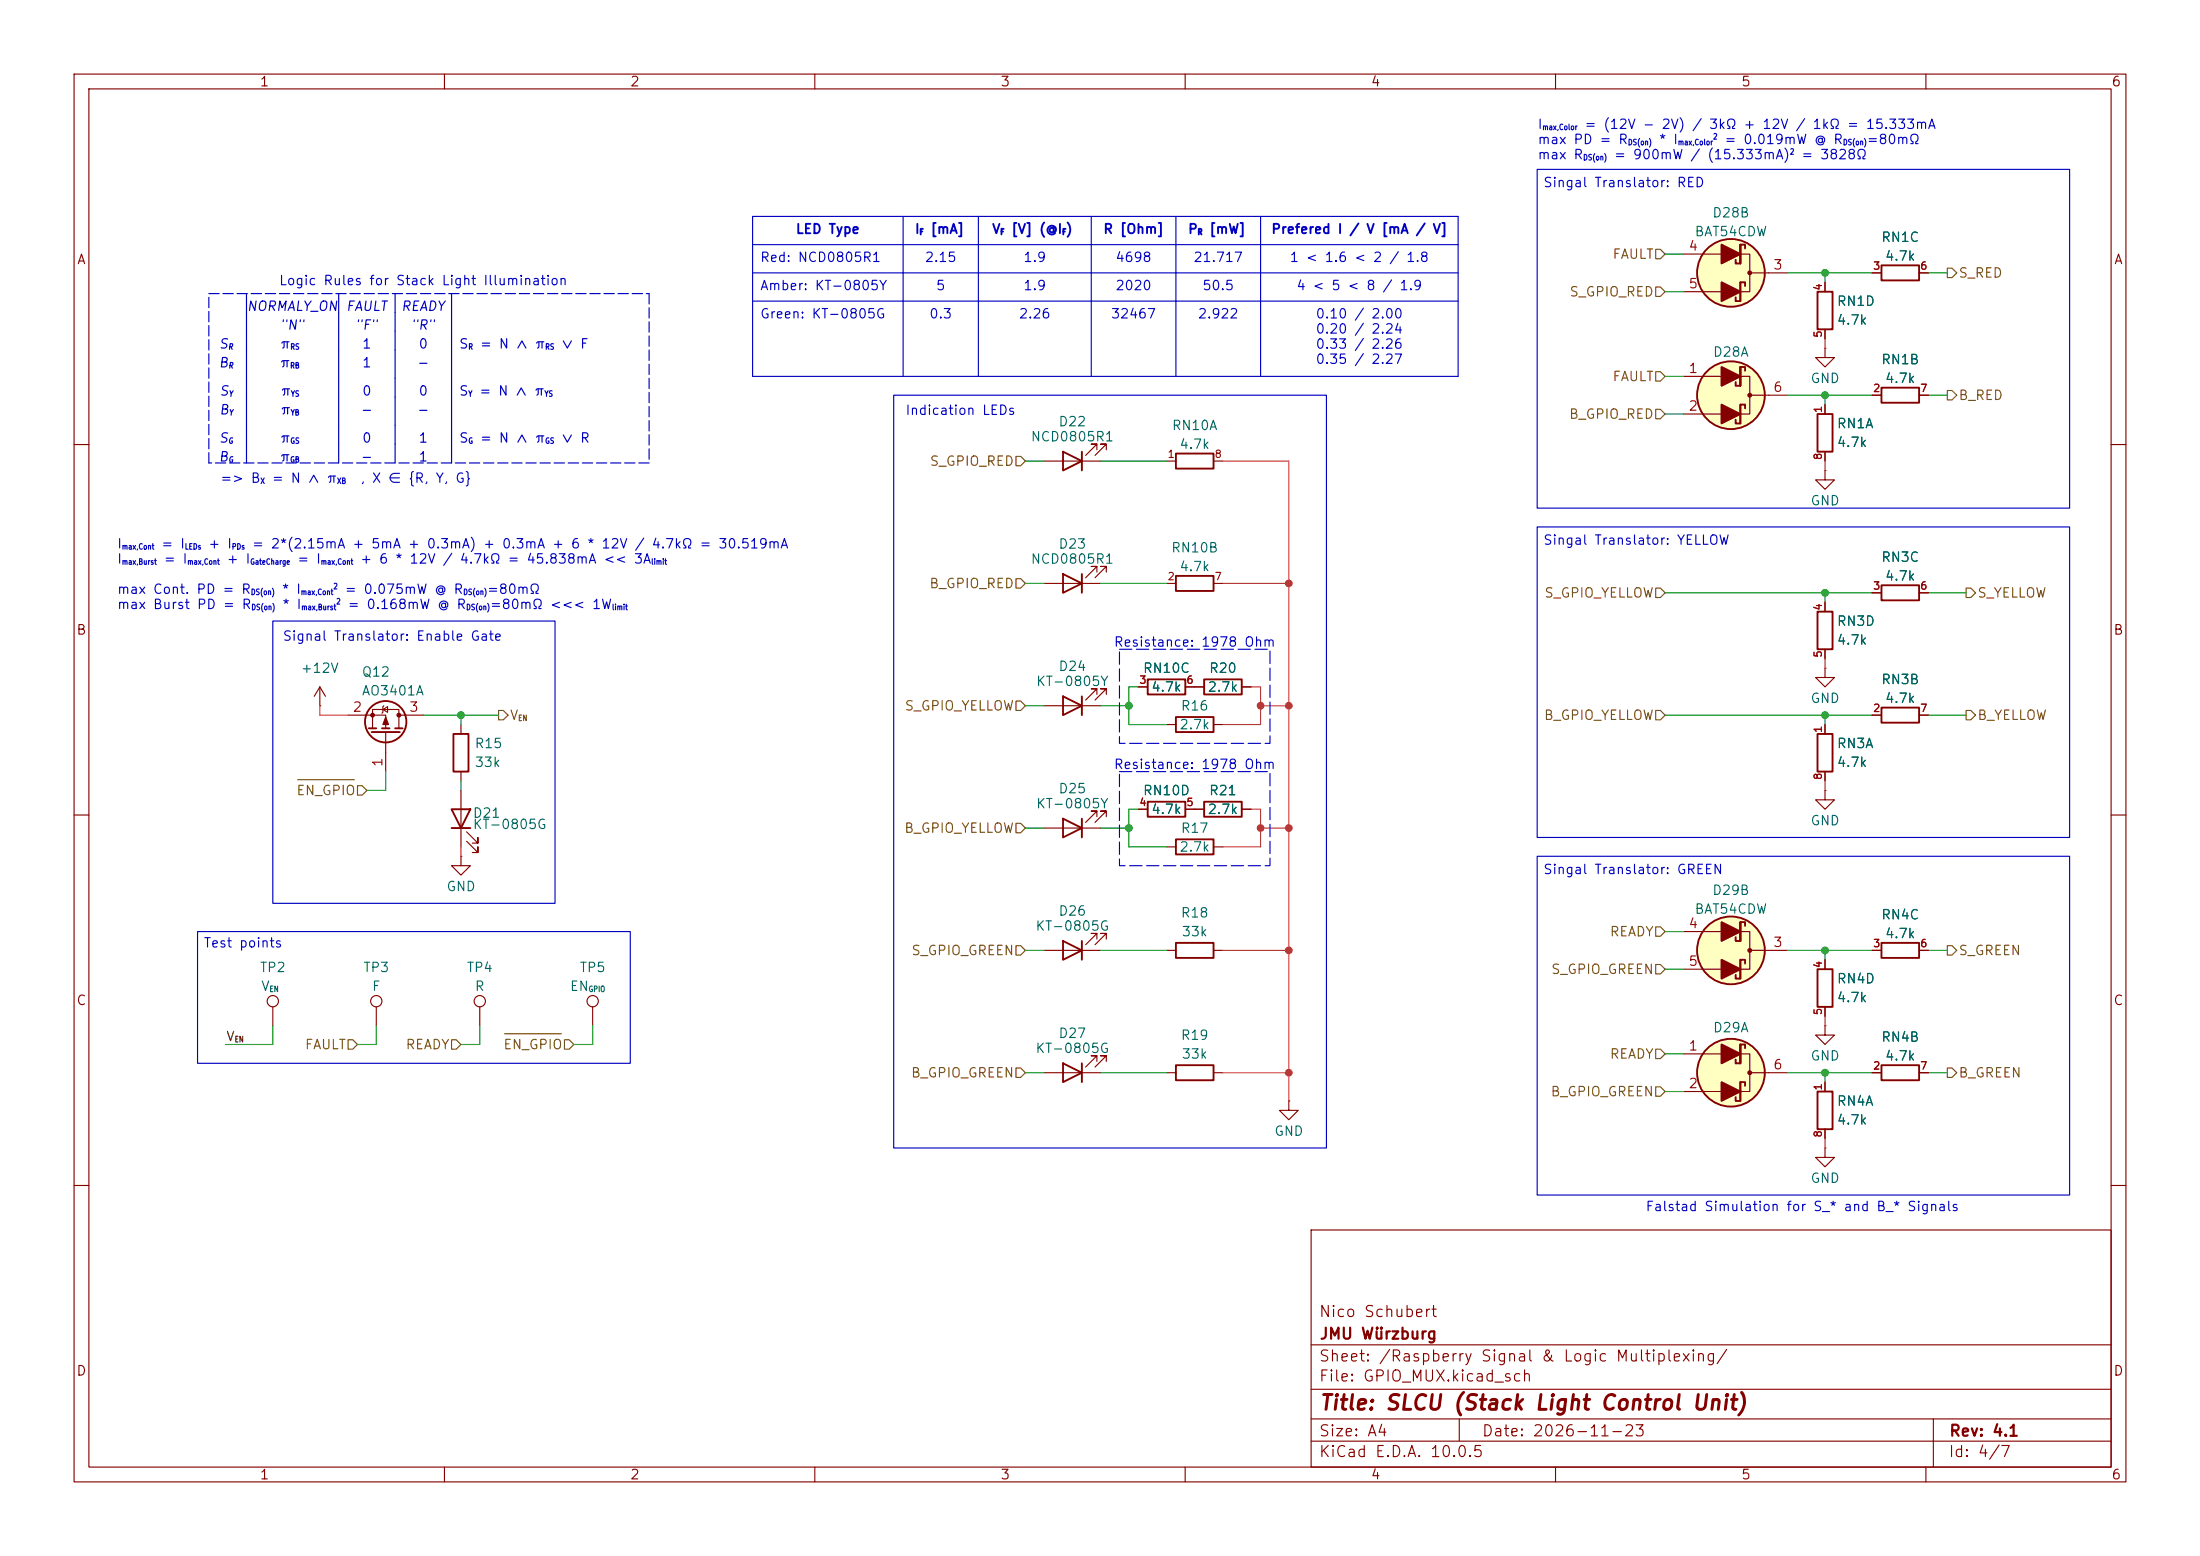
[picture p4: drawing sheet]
<svg xmlns="http://www.w3.org/2000/svg" width="297mm" height="210mm" viewBox="0 0 297 210" stroke-linecap="round" stroke-linejoin="round" font-family="sans-serif">
<g fill="none" stroke="#840000" stroke-width=".15">
<path d="M10 10h277v190h-277zM12 12h273v186h-273zM60 10v2M110 10v2M160 10v2M210 10v2M260 10v2M227.3 34.3h8.9v5.1h-8.9M236.2 36.8h5.1M246.4 38.1v1.3M252.7 36.8h1.3M259.1 36.8h1.2"/>
<path d="M227.3 50.8h8.9v5.1h-8.9M236.2 53.3h5.1M246.4 47v1.3h1.2l-1.2 1.2-1.3-1.2h1.3M246.4 47h.1M246.4 44.5v1.2M246.4 54.6v1.3M252.7 53.3h1.3M259.1 53.3h1.2M10 60h2M141 78.7h7.6M141 62.2h7.6M148.1 77.2v-.7h-.8h.8l-1.5 1.5"/>
<path d="M148.1 60.7v-.8h-.8h.8l-1.5 1.6M149.4 77.2v-.7h-.8h.8l-1.6 1.5M149.4 60.7v-.8h-.8h.8l-1.6 1.6M157.5 78.7h1.2M157.5 62.2h1.2M163.8 78.7h1.3M163.8 62.2h1.3M246.4 63.5v1.3h1.2l-1.2 1.2-1.3-1.2h1.3M246.4 63.5h.1M246.4 61v1.2M285 60h2M43.2 95.3h.1"/>
<path d="M43.2 92.7l-.8 1.3M43.2 92.7l.7 1.3M43.2 92.7v2.6M47 96.5h5.1v1.8M50.3 98.3v-2.5h3.5v2.5M51.7 95.8l.6-.4v.7zM51.8 95.3l-.1 .1v.7l-.1 .2M52.1 98.8v5.3M53.8 96.5h3.3M62.2 97.8v1.3M141 95.3h7.6M148.1 93.7v-.7h-.8h.8l-1.5 1.5"/>
<path d="M149.4 93.7v-.7h-.8h.8l-1.6 1.5M153.7 92.7h1.2M157.5 97.8h1.2M160 92.7h2.6M163.8 97.8h1.3M167.6 92.7h1.3M246.4 90.2v1.2h1.2l-1.2 1.3-1.3-1.3h1.3M246.4 90.2h.1M246.4 81.3v1.3M246.4 87.6v1.3M246.4 97.8v1.3M252.7 96.5h1.3"/>
<path d="M252.7 80h1.3M259.1 96.5h1.2M259.1 80h1.2M10 110h2M62.2 115.6v1.2h1.3l-1.3 1.3-1.2-1.3h1.2M62.2 115.6h.1M62.2 104.1v1.3M62.2 106.7v7.6M63 113.5l1.5 1.6v-.8v.8h-.7M63 112.3l1.5 1.5v-.8v.8h-.7M141 111.8h7.6M148.1 110.2v-.7h-.8h.8l-1.5 1.5"/>
<path d="M149.4 110.2v-.7h-.8h.8l-1.6 1.5M153.7 109.2h1.2M157.5 114.3h1.2M160 109.2h2.6M163.8 114.3h1.3M167.6 109.2h1.3M246.4 106.7v1.3h1.2l-1.2 1.2-1.3-1.2h1.3M246.4 106.7h.1M246.4 104.1v1.3M285 110h2M36.8 135.9v2.5M50.8 135.9v2.5"/>
<path d="M64.8 135.9v2.5M80 135.9v2.5M141 128.3h7.6M148.1 126.7v-.7h-.8h.8l-1.5 1.5M149.4 126.7v-.7h-.8h.8l-1.6 1.5M157.5 128.3h1.2M163.8 128.3h1.3M227.3 125.7h8.9v5.1h-8.9M236.2 128.3h5.1M246.4 138.4v1.3h1.2l-1.2 1.3-1.3-1.3h1.3M246.4 138.4h.1M246.4 129.5v1.3"/>
<path d="M246.4 135.9v1.3M252.7 128.3h1.3M259.1 128.3h1.2M141 144.8h7.6M148.1 143.3v-.8h-.8h.8l-1.5 1.5M149.4 143.3v-.8h-.8h.8l-1.6 1.5M157.5 144.8h1.2M163.8 144.8h1.3M174 148.6v1.3h1.3l-1.3 1.2-1.3-1.2h1.3M174 148.6h.1M227.3 142.2h8.9v5.1h-8.9M236.2 144.8h5.1"/>
<path d="M246.4 154.9v1.3h1.2l-1.2 1.3-1.3-1.3h1.3M246.4 154.9h.1M246.4 146.1v1.2M246.4 152.4v1.3M252.7 144.8h1.3M259.1 144.8h1.2M10 160h2M177 166h108v32h-108zM285 160h2M60 198v2M110 198v2M160 198v2"/>
<path d="M177 194.5h108M177 191.5h108M177 187.5h108M177 181.5h108M197 191.5v3M210 198v2M260 198v2M261 191.5v6.5"/>
<circle cx="36.8" cy="135.1" r=".76"/>
<circle cx="50.8" cy="135.1" r=".76"/>
<circle cx="64.8" cy="135.1" r=".76"/>
<circle cx="80" cy="135.1" r=".76"/>
</g>
<g fill="none" stroke="#840000" stroke-width=".25">
<path d="M234.9 33v2.6M234.9 38.1v2.5M235.6 33.5v-.5h-.7v2.6h-.6v-.5M235.6 38.6v-.5h-.7v2.5h-.6v-.5M245.4 39.4h2v5.1h-2zM254 35.8h5.1v2h-5.1zM234.9 49.5v2.6M234.9 54.6v2.6M235.6 50v-.5h-.7v2.6h-.6v-.5M235.6 55.1v-.5h-.7v2.6h-.6v-.6M245.4 55.9h2v5.1h-2zM254 52.3h5.1v2.1h-5.1z"/>
<path d="M143.5 77.5l2.5 1.2-2.5 1.3zM143.5 61l2.5 1.2-2.5 1.3zM146 61v2.5M146 77.5v2.5M158.7 61.2h5.1v2h-5.1zM158.7 77.7h5.1v2.1h-5.1zM254 79h5.1v2h-5.1zM49.8 98.3h1M50.2 98.8h3.8M51.6 98.3h1M53.3 98.3h1.1M61.2 99.1h2v5h-2z"/>
<path d="M143.5 94l2.5 1.3-2.5 1.2zM146 94v2.5M154.9 91.7h5.1v2h-5.1zM158.7 96.8h5.1v2h-5.1zM162.6 91.7h5v2h-5zM245.4 99.1h2v5h-2zM245.4 82.6h2v5h-2zM254 95.5h5.1v2h-5.1zM61 109.2h2.5l-1.3 2.6zM61 111.8h2.5M143.5 110.5l2.5 1.3-2.5 1.2zM146 110.5v2.5"/>
<path d="M154.9 108.2h5.1v2h-5.1zM158.7 113.3h5.1v2h-5.1zM162.6 108.2h5v2h-5zM143.5 127l2.5 1.3-2.5 1.2zM146 127v2.5M158.7 127.3h5.1v2h-5.1zM234.9 124.5v2.5M234.9 129.5v2.6M235.6 125v-.5h-.7v2.5h-.6v-.5M235.6 130v-.5h-.7v2.6h-.6v-.5M245.4 130.8h2v5.1h-2zM254 127.3h5.1v2h-5.1z"/>
<path d="M143.5 143.5l2.5 1.3-2.5 1.3zM146 143.5v2.6M158.7 143.8h5.1v2h-5.1zM234.9 141v2.5M234.9 146.1v2.5M235.6 141.5v-.5h-.7v2.5h-.6v-.5M235.6 146.6v-.5h-.7v2.5h-.6v-.5M245.4 147.3h2v5.1h-2zM254 143.8h5.1v2h-5.1z"/>
<circle cx="233.7" cy="36.8" r="4.6"/>
<circle cx="233.7" cy="53.3" r="4.6"/>
<circle cx="52.1" cy="97.4" r="2.79"/>
<circle cx="233.7" cy="128.3" r="4.6"/>
<circle cx="233.7" cy="144.8" r="4.6"/>
</g>
<g fill="#ffffc2" stroke="#ffffc2" stroke-width=".14">
<circle cx="233.7" cy="128.3" r="4.6"/>
<circle cx="233.7" cy="144.8" r="4.6"/>
<circle cx="233.7" cy="36.8" r="4.6"/>
<circle cx="233.7" cy="53.3" r="4.6"/>
</g>
<g fill="#840000" stroke="#840000" stroke-width=".15">
<path d="M52.1 96.8l.4 1h-.8z"/>
<circle cx="236.2" cy="128.3" r=".25"/>
<circle cx="53.8" cy="96.5" r=".25"/>
<circle cx="50.3" cy="96.5" r=".25"/>
<circle cx="236.2" cy="144.8" r=".25"/>
<circle cx="236.2" cy="36.8" r=".25"/>
<circle cx="236.2" cy="53.3" r=".25"/>
</g>
<g fill="#840000" stroke="#840000" stroke-width=".25">
<path d="M232.4 124.5l2.5 1.2-2.5 1.3z"/>
<path d="M232.4 129.5l2.5 1.3-2.5 1.3z"/>
<path d="M232.4 141l2.5 1.2-2.5 1.3z"/>
<path d="M232.4 146.1l2.5 1.2-2.5 1.3z"/>
<path d="M232.4 33l2.5 1.3-2.5 1.3z"/>
<path d="M232.4 38.1l2.5 1.3-2.5 1.2z"/>
<path d="M232.4 49.5l2.5 1.3-2.5 1.3z"/>
<path d="M232.4 54.6l2.5 1.3-2.5 1.3z"/>
</g>
<g fill="none" stroke="#725600" stroke-width=".15">
<path d="M223.5 33.7h.7l.6 .6-.6 .6h-.7zM223.5 38.7h.7l.6 .7-.6 .6h-.7zM262.9 36.2h.6l.7 .6-.7 .7h-.6zM223.5 50.2h.7l.6 .6-.6 .6h-.7zM223.5 55.2h.7l.6 .7-.6 .6h-.7zM262.9 52.7h.6l.7 .6-.7 .7h-.6zM137.2 78.1h.6l.6 .6-.6 .7h-.6zM137.2 61.6h.6l.6 .6-.6 .7h-.6zM223.5 79.4h.7l.6 .6-.6 .6h-.7zM265.4 79.4h.7l.6 .6-.6 .6h-.7zM67.3 95.9h.6l.7 .6-.7 .7h-.6zM137.2 94.6h.6l.6 .7-.6 .6h-.6z"/>
<path d="M223.5 95.9h.7l.6 .6-.6 .7h-.7zM265.4 95.9h.7l.6 .6-.6 .7h-.7zM40.2 105.2h7.6M48.3 106h.6l.6 .7-.6 .6h-.6zM137.2 111.1h.6l.6 .7-.6 .6h-.6zM68.1 139.5h7.7M137.2 127.6h.6l.6 .7-.6 .6h-.6zM223.5 130.2h.7l.6 .6-.6 .6h-.7zM223.5 125.1h.7l.6 .6-.6 .7h-.7zM262.9 127.6h.6l.7 .7-.7 .6h-.6zM47 140.3h.6l.7 .7-.7 .6h-.6zM61 140.3h.6l.6 .7-.6 .6h-.6z"/>
<path d="M76.2 140.3h.6l.7 .7-.7 .6h-.6zM137.2 144.1h.6l.6 .7-.6 .6h-.6zM223.5 141.6h.7l.6 .6-.6 .7h-.7zM223.5 146.7h.7l.6 .6-.6 .7h-.7zM262.9 144.1h.6l.7 .7-.7 .6h-.6z"/>
</g>
<path d="M33.3 39.6v22.9M45.7 39.6v22.9M53.3 39.6v22.9M61 39.6v22.9" fill="none" stroke="#0000c2" stroke-width=".16"/>
<path d="M28.2 39.6h59.4M87.6 39.6v22.9M28.2 62.5v-22.9M87.6 62.5h-59.4" fill="none" stroke="#0000c2" stroke-width=".16" stroke-dasharray="1.4 .5"/>
<g fill="none" stroke="#0000c2" stroke-width=".15">
<path d="M101.6 33h95.2M101.6 36.8h95.2M101.6 29.2h95.2v21.6h-95.2zM121.9 29.2v21.6M132.1 29.2v21.6M147.3 29.2v21.6M158.7 29.2v21.6M170.2 29.2v21.6M207.5 22.9h71.9v45.7h-71.9zM101.6 40.6h95.2M120.6 53.3h58.5v101.6h-58.5zM207.5 71.1h71.9v41.9h-71.9z"/>
<path d="M36.8 83.8h38.1v38.1h-38.1zM207.5 115.6h71.9v45.7h-71.9zM26.7 125.7h58.4v17.8h-58.4z"/>
</g>
<g fill="none" stroke="#009600" stroke-width=".15">
<path d="M224.8 34.3h2.5M224.8 39.4h2.5M241.3 36.8h11.4M246.4 36.8v1.3M260.3 36.8h2.6M224.8 50.8h2.5M224.8 55.9h2.5M241.3 53.3h11.4M246.4 53.3v1.3M260.3 53.3h2.6M138.4 78.7h2.6M138.4 62.2h2.6"/>
<path d="M148.6 78.7h8.9M148.6 62.2h8.9M57.1 96.5h10.2M62.2 96.5v1.3M138.4 95.3h2.6M148.6 95.3h3.8M153.7 92.7h-1.3v5.1h5.1M224.8 96.5h27.9M224.8 80h27.9M246.4 80v1.3M246.4 96.5v1.3M260.3 96.5h5.1"/>
<path d="M260.3 80h5.1M52.1 104.1v2.6h-2.6M62.2 105.4v1.3M138.4 111.8h2.6M148.6 111.8h3.8M153.7 109.2h-1.3v5.1h5.1M36.8 138.4v2.6h-6.3M50.8 138.4v2.6h-2.5M64.8 138.4v2.6h-2.6M80 138.4v2.6h-2.5M138.4 128.3h2.6M148.6 128.3h8.9"/>
<path d="M224.8 125.7h2.5M224.8 130.8h2.5M241.3 128.3h11.4M246.4 128.3v1.2M260.3 128.3h2.6M138.4 144.8h2.6M148.6 144.8h8.9M224.8 147.3h2.5M224.8 142.2h2.5M241.3 144.8h11.4M246.4 144.8v1.3M260.3 144.8h2.6"/>
</g>
<g fill="none" stroke="#ff2c33" stroke-width=".15">
<path d="M246.4 45.7v1.3M165.1 62.2h8.9v86.4M165.1 78.7h8.9M246.4 62.2v1.3M43.2 95.3v1.2h3.8M168.9 92.7h1.3v5.1h-5.1M170.2 95.3h3.8M246.4 88.9v1.3M62.2 114.3v1.3M168.9 109.2h1.3v5.1h-5.1M170.2 111.8h3.8M246.4 105.4v1.3"/>
<path d="M165.1 128.3h8.9M246.4 137.2v1.2M165.1 144.8h8.9M246.4 153.7v1.2"/>
</g>
<path d="M151.1 87.6h20.3v12.7h-20.3zM151.1 104.1h20.3v12.7h-20.3z" fill="none" stroke="#0000c2" stroke-width=".15" stroke-dasharray="1.7 .6"/>
<g fill="#009600" stroke="#009600" stroke-width=".14">
<circle cx="62.2" cy="96.5" r=".46"/>
<circle cx="246.4" cy="128.3" r=".46"/>
<circle cx="152.4" cy="111.8" r=".46"/>
<circle cx="152.4" cy="95.3" r=".46"/>
<circle cx="246.4" cy="144.8" r=".46"/>
<circle cx="246.4" cy="53.3" r=".46"/>
<circle cx="246.4" cy="36.8" r=".46"/>
<circle cx="246.4" cy="96.5" r=".46"/>
<circle cx="246.4" cy="80" r=".46"/>
</g>
<g fill="#ff2c33" stroke="#ff2c33" stroke-width=".14">
<circle cx="174" cy="144.8" r=".46"/>
<circle cx="174" cy="111.8" r=".46"/>
<circle cx="174" cy="128.3" r=".46"/>
<circle cx="170.2" cy="111.8" r=".46"/>
<circle cx="170.2" cy="95.3" r=".46"/>
<circle cx="174" cy="95.3" r=".46"/>
<circle cx="174" cy="78.7" r=".46"/>
</g>
<text font-size="2" fill="#840000" x="178" y="190.8">Title: SLCU (Stack Light Control Unit)</text>
<g font-size="1.5" fill="#840000">
<text x="178" y="178.1">Nico Schubert</text>
<text x="178" y="184.1">Sheet: /Raspberry Signal &amp; Logic Multiplexing/</text>
<text x="178" y="181.1">JMU Würzburg</text>
<text x="178" y="186.8">File: GPIO_MUX.kicad_sch</text>
<text x="178" y="197">KiCad E.D.A. 10.0.5</text>
<text x="178" y="194.2">Size: A4</text>
<text x="200" y="194.2">Date: 2026-11-23</text>
<text x="263" y="197">Id: 4/7</text>
<text x="263" y="194.2">Rev: 4.1</text>
</g>
<g font-size="1.3" fill="#840000">
<text x="35" y="12">1</text>
<text x="85" y="12">2</text>
<text x="135" y="12">3</text>
<text x="185" y="12">4</text>
<text x="235" y="12">5</text>
<text x="285" y="12">6</text>
<text x="10.3" y="36">A</text>
<text x="285.3" y="36">A</text>
<text x="10.2" y="86">B</text>
<text x="285.2" y="86">B</text>
<text x="10.2" y="136">C</text>
<text x="285.2" y="136">C</text>
<text x="10.2" y="186">D</text>
<text x="285.2" y="186">D</text>
<text x="35" y="200">1</text>
<text x="85" y="200">2</text>
<text x="135" y="200">3</text>
<text x="185" y="200">4</text>
<text x="235" y="200">5</text>
<text x="285" y="200">6</text>
</g>
<g font-size="1.3" fill="#0000c2">
<text x="207.5" y="17.7">I</text>
<text x="213.8" y="17.7">= (12V - 2V) / 3kΩ + 12V / 1kΩ = 15.333mA</text>
<text x="207.5" y="19.8">max PD = R</text>
<text x="207.5" y="21.8">max R</text>
<text x="217.8" y="21.8">= 900mW / (15.333mA)</text>
<text x="223.8" y="19.8">* I</text>
<text x="232.7" y="19.8">= 0.019mW @ R</text>
<text x="243.1" y="21.8">= 3828Ω</text>
<text x="251.9" y="19.8">=80mΩ</text>
<text x="208.3" y="25.6">Singal Translator: RED</text>
<text x="102.5" y="35.7">Red: NCD0805R1</text>
<text x="107.3" y="31.9">LED Type</text>
<text x="123.4" y="31.9">I</text>
<text x="124.8" y="35.7">2.15</text>
<text x="125.5" y="31.9">[mA]</text>
<text x="133.8" y="31.9">V</text>
<text x="136.4" y="31.9">[V] (@I )</text>
<text x="138.1" y="35.7">1.9</text>
<text x="148.9" y="31.9">R [Ohm]</text>
<text x="150.5" y="35.7">4698</text>
<text x="160.3" y="31.9">P</text>
<text x="161" y="35.7">21.717</text>
<text x="163.2" y="31.9">[mW]</text>
<text x="171.5" y="31.9">Prefered I / V [mA / V]</text>
<text x="174" y="35.7">1 &lt; 1.6 &lt; 2 / 1.8</text>
<text x="37.6" y="38.8">Logic Rules for Stack Light Illumination</text>
<text x="102.5" y="39.5">Amber: KT-0805Y</text>
<text x="126.3" y="39.5">5</text>
<text x="138.1" y="39.5">1.9</text>
<text x="150.5" y="39.5">2020</text>
<text x="162.2" y="39.5">50.5</text>
<text x="174.9" y="39.5">4 &lt; 5 &lt; 8 / 1.9</text>
<text x="29.4" y="47.4">S</text>
<text x="33.2" y="42.3">NORMALY_ON</text>
<text x="37.7" y="44.8">&quot;N&quot;</text>
<text x="37.7" y="47.4">π</text>
<text x="46.6" y="42.3">FAULT</text>
<text x="47.8" y="44.8">&quot;F&quot;</text>
<text x="48.8" y="47.4">1</text>
<text x="54" y="42.3">READY</text>
<text x="55.4" y="44.8">&quot;R&quot;</text>
<text x="56.4" y="47.4">0</text>
<text x="61.9" y="47.4">S</text>
<text x="64.7" y="47.4">= N ∧ π</text>
<text x="75.7" y="47.4">∨ F</text>
<text x="102.5" y="43.3">Green: KT-0805G</text>
<text x="125.4" y="43.3">0.3</text>
<text x="137.5" y="43.3">2.26</text>
<text x="149.9" y="43.3">32467</text>
<text x="161.6" y="43.3">2.922</text>
<text x="177.5" y="43.3">0.10 / 2.00</text>
<text x="177.5" y="45.3">0.20 / 2.24</text>
<text x="177.5" y="47.4">0.33 / 2.26</text>
<text x="29.4" y="49.9">B</text>
<text x="29.5" y="53.7">S</text>
<text x="37.7" y="49.9">π</text>
<text x="37.8" y="53.7">π</text>
<text x="48.8" y="49.9">1</text>
<text x="48.8" y="53.7">0</text>
<text x="56.2" y="49.9">-</text>
<text x="56.4" y="53.7">0</text>
<text x="61.9" y="53.7">S</text>
<text x="64.6" y="53.7">= N ∧ π</text>
<text x="177.5" y="49.4">0.35 / 2.27</text>
<text x="29.5" y="56.3">B</text>
<text x="37.7" y="56.3">π</text>
<text x="48.6" y="56.3">-</text>
<text x="56.2" y="56.3">-</text>
<text x="122.1" y="56.3">Indication LEDs</text>
<text x="29.4" y="62.6">B</text>
<text x="29.4" y="60.1">S</text>
<text x="29.6" y="65.5">=&gt; B</text>
<text x="36.6" y="65.5">= N ∧ π</text>
<text x="37.7" y="62.6">π</text>
<text x="37.7" y="60.1">π</text>
<text x="48.5" y="65.5">, X ∈ {R, Y, G}</text>
<text x="48.6" y="62.6">-</text>
<text x="48.8" y="60.1">0</text>
<text x="56.4" y="60.1">1</text>
<text x="56.4" y="62.6">1</text>
<text x="61.9" y="60.1">S</text>
<text x="64.7" y="60.1">= N ∧ π</text>
<text x="75.7" y="60.1">∨ R</text>
<text x="15.7" y="74.3">I</text>
<text x="15.7" y="76.4">I</text>
<text x="21.7" y="74.3">= I</text>
<text x="22" y="76.4">= I</text>
<text x="28" y="74.3">+ I</text>
<text x="30.5" y="76.4">+ I</text>
<text x="33.9" y="74.3">= 2*(2.15mA + 5mA + 0.3mA) + 0.3mA + 6 * 12V / 4.7kΩ = 30.519mA</text>
<text x="40" y="76.4">= I</text>
<text x="48.5" y="76.4">+ 6 * 12V / 4.7kΩ = 45.838mA &lt;&lt; 3A</text>
<text x="208.3" y="73.8">Singal Translator: YELLOW</text>
<text x="15.7" y="80.5">max Cont. PD = R</text>
<text x="15.7" y="82.5">max Burst PD = R</text>
<text x="37.9" y="80.5">* I</text>
<text x="38" y="82.5">* I</text>
<text x="46.4" y="80.5">= 0.075mW @ R</text>
<text x="46.8" y="82.5">= 0.168mW @ R</text>
<text x="65.6" y="80.5">=80mΩ</text>
<text x="66" y="82.5">=80mΩ &lt;&lt;&lt; 1W</text>
<text x="38.1" y="86.8">Signal Translator: Enable Gate</text>
<text x="150.3" y="87.6">Resistance: 1978 Ohm</text>
<text x="150.3" y="104.1">Resistance: 1978 Ohm</text>
<text x="208.3" y="118.3">Singal Translator: GREEN</text>
<text x="27.4" y="128.2">Test points</text>
<text x="222.1" y="163.8">Falstad Simulation for S_* and B_* Signals</text>
</g>
<g font-size="1.3" fill="#006464">
<text x="231.1" y="29.7">D28B</text>
<text x="228.7" y="32.2">BAT54CDW</text>
<text x="253.9" y="33">RN1C</text>
<text x="254.4" y="35.5">4.7k</text>
<text x="247.9" y="41.6">RN1D</text>
<text x="247.9" y="44.1">4.7k</text>
<text x="231.2" y="48.5">D28A</text>
<text x="244.3" y="52">GND</text>
<text x="253.9" y="49.5">RN1B</text>
<text x="254.4" y="52">4.7k</text>
<text x="139.1" y="59.9">NCD0805R1</text>
<text x="142.8" y="57.9">D22</text>
<text x="158.1" y="58.4">RN10A</text>
<text x="247.9" y="58.1">RN1A</text>
<text x="159.1" y="60.9">4.7k</text>
<text x="247.9" y="60.7">4.7k</text>
<text x="244.3" y="68.5">GND</text>
<text x="139.1" y="76.4">NCD0805R1</text>
<text x="142.8" y="74.4">D23</text>
<text x="158" y="74.9">RN10B</text>
<text x="159.1" y="77.4">4.7k</text>
<text x="253.9" y="76.1">RN3C</text>
<text x="254.4" y="78.7">4.7k</text>
<text x="247.9" y="84.8">RN3D</text>
<text x="247.9" y="87.3">4.7k</text>
<text x="40.5" y="91.1">+12V</text>
<text x="48.8" y="91.6">Q12</text>
<text x="48.8" y="94.2">AO3401A</text>
<text x="139.8" y="92.9">KT-0805Y</text>
<text x="142.8" y="90.9">D24</text>
<text x="154.2" y="91.1">RN10C</text>
<text x="155.3" y="93.7">4.7k</text>
<text x="162.9" y="93.7">2.7k</text>
<text x="163.1" y="91.1">R20</text>
<text x="244.3" y="95.2">GND</text>
<text x="253.9" y="92.7">RN3B</text>
<text x="254.4" y="95.2">4.7k</text>
<text x="64" y="101.3">R15</text>
<text x="159.1" y="98.8">2.7k</text>
<text x="159.3" y="96.2">R16</text>
<text x="247.9" y="101.3">RN3A</text>
<text x="64" y="103.8">33k</text>
<text x="142.8" y="107.4">D25</text>
<text x="154.2" y="107.6">RN10D</text>
<text x="163.1" y="107.6">R21</text>
<text x="247.9" y="103.8">4.7k</text>
<text x="63.7" y="110.7">D21</text>
<text x="63.7" y="112.2">KT-0805G</text>
<text x="139.8" y="109.4">KT-0805Y</text>
<text x="155.3" y="110.2">4.7k</text>
<text x="159.3" y="112.7">R17</text>
<text x="162.9" y="110.2">2.7k</text>
<text x="244.3" y="111.7">GND</text>
<text x="159.1" y="115.3">2.7k</text>
<text x="60.2" y="120.6">GND</text>
<text x="139.7" y="125.9">KT-0805G</text>
<text x="142.8" y="123.9">D26</text>
<text x="159.3" y="124.2">R18</text>
<text x="228.7" y="123.6">BAT54CDW</text>
<text x="231.1" y="121.1">D29B</text>
<text x="253.9" y="124.4">RN4C</text>
<text x="35" y="131.5">TP2</text>
<text x="48.9" y="131.5">TP3</text>
<text x="62.9" y="131.5">TP4</text>
<text x="78.2" y="131.5">TP5</text>
<text x="159.4" y="126.7">33k</text>
<text x="254.4" y="126.9">4.7k</text>
<text x="35.2" y="134.1">V</text>
<text x="50.1" y="134.1">F</text>
<text x="64" y="134.1">R</text>
<text x="76.9" y="134.1">EN</text>
<text x="247.9" y="133">RN4D</text>
<text x="247.9" y="135.6">4.7k</text>
<text x="139.7" y="142.4">KT-0805G</text>
<text x="142.8" y="140.4">D27</text>
<text x="159.3" y="140.7">R19</text>
<text x="159.4" y="143.2">33k</text>
<text x="231.2" y="139.6">D29A</text>
<text x="244.3" y="143.5">GND</text>
<text x="253.9" y="140.9">RN4B</text>
<text x="254.4" y="143.5">4.7k</text>
<text x="247.9" y="149.6">RN4A</text>
<text x="171.9" y="153.6">GND</text>
<text x="247.9" y="152.1">4.7k</text>
<text x="244.3" y="160">GND</text>
</g>
<g font-size="1.3" fill="#725600">
<text x="217.6" y="35.3">FAULT</text>
<text x="211.8" y="40.3">S_GPIO_RED</text>
<text x="264.3" y="37.8">S_RED</text>
<text x="217.6" y="51.8">FAULT</text>
<text x="211.7" y="56.8">B_GPIO_RED</text>
<text x="264.3" y="54.3">B_RED</text>
<text x="125.4" y="63.2">S_GPIO_RED</text>
<text x="125.4" y="79.7">B_GPIO_RED</text>
<text x="208.4" y="81">S_GPIO_YELLOW</text>
<text x="266.9" y="81">S_YELLOW</text>
<text x="68.7" y="97.5">V</text>
<text x="122" y="96.2">S_GPIO_YELLOW</text>
<text x="208.3" y="97.5">B_GPIO_YELLOW</text>
<text x="266.9" y="97.5">B_YELLOW</text>
<text x="39.9" y="107.6">EN_GPIO</text>
<text x="122" y="112.7">B_GPIO_YELLOW</text>
<text x="123" y="129.2">S_GPIO_GREEN</text>
<text x="209.3" y="131.8">S_GPIO_GREEN</text>
<text x="217.2" y="126.7">READY</text>
<text x="264.3" y="129.2">S_GREEN</text>
<text x="41.1" y="141.9">FAULT</text>
<text x="54.7" y="141.9">READY</text>
<text x="67.9" y="141.9">EN_GPIO</text>
<text x="217.2" y="143.2">READY</text>
<text x="122.9" y="145.7">B_GPIO_GREEN</text>
<text x="209.3" y="148.3">B_GPIO_GREEN</text>
<text x="264.3" y="145.7">B_GREEN</text>
</g>
<g font-size="1.3" fill="#a90000">
<text x="227.9" y="34.2">4</text>
<text x="227.9" y="39.2">5</text>
<text x="239.3" y="36.7">3</text>
<text x="227.9" y="50.7">1</text>
<text x="239.3" y="53.2">6</text>
<text x="227.9" y="55.7">2</text>
<text x="47.5" y="96.4">2</text>
<text x="55.1" y="96.4">3</text>
<text x="51.9" y="103.6" transform="rotate(-90 51.9 103.6)">1</text>
<text x="227.9" y="125.6">4</text>
<text x="227.9" y="130.7">5</text>
<text x="239.3" y="128.1">3</text>
<text x="227.9" y="142.1">1</text>
<text x="227.9" y="147.2">2</text>
<text x="239.3" y="144.6">6</text>
</g>
<text font-size="1.3" fill="#0f0f0f" x="30.5" y="140.8">V</text>
<g font-size="1" fill="#a90000">
<text x="246.2" y="39.3" transform="rotate(-90 246.2 39.3)">4</text>
<text x="252.8" y="36.6">3</text>
<text x="259.1" y="36.6">6</text>
<text x="246.2" y="45.7" transform="rotate(-90 246.2 45.7)">5</text>
<text x="252.8" y="53.2">2</text>
<text x="259.1" y="53.2">7</text>
<text x="246.2" y="55.8" transform="rotate(-90 246.2 55.8)">1</text>
<text x="157.5" y="62">1</text>
<text x="163.9" y="62">8</text>
<text x="246.2" y="62.2" transform="rotate(-90 246.2 62.2)">8</text>
<text x="157.5" y="78.6">2</text>
<text x="163.9" y="78.6">7</text>
<text x="246.2" y="82.5" transform="rotate(-90 246.2 82.5)">4</text>
<text x="252.8" y="79.8">3</text>
<text x="259.1" y="79.8">6</text>
<text x="246.2" y="88.8" transform="rotate(-90 246.2 88.8)">5</text>
<text x="153.7" y="92.5">3</text>
<text x="160.1" y="92.5">6</text>
<text x="246.2" y="99" transform="rotate(-90 246.2 99)">1</text>
<text x="252.8" y="96.3">2</text>
<text x="259.1" y="96.3">7</text>
<text x="246.2" y="105.4" transform="rotate(-90 246.2 105.4)">8</text>
<text x="153.7" y="109">4</text>
<text x="160.1" y="109">5</text>
<text x="246.2" y="130.8" transform="rotate(-90 246.2 130.8)">4</text>
<text x="252.8" y="128.1">3</text>
<text x="259.1" y="128.1">6</text>
<text x="246.2" y="137.1" transform="rotate(-90 246.2 137.1)">5</text>
<text x="246.2" y="147.3" transform="rotate(-90 246.2 147.3)">1</text>
<text x="252.8" y="144.6">2</text>
<text x="259.1" y="144.6">7</text>
<text x="246.2" y="153.6" transform="rotate(-90 246.2 153.6)">8</text>
</g>
<g font-size=".8" fill="#0000c2">
<text x="208.2" y="17.7">max,Color</text>
<text x="213.7" y="21.8">DS(on)</text>
<text x="219.7" y="19.8">DS(on)</text>
<text x="226.5" y="19.8">max,Color</text>
<text x="231.2" y="19">2</text>
<text x="241.6" y="21.1">2</text>
<text x="248.7" y="19.8">DS(on)</text>
<text x="124.1" y="31.9">F</text>
<text x="135" y="31.9">F</text>
<text x="143.3" y="31.9">F</text>
<text x="161.6" y="31.9">R</text>
<text x="30.7" y="47.4">R</text>
<text x="39.1" y="47.4">RS</text>
<text x="63.2" y="47.4">R</text>
<text x="73.5" y="47.4">RS</text>
<text x="30.8" y="49.9">R</text>
<text x="30.8" y="53.7">Y</text>
<text x="39.1" y="49.9">RB</text>
<text x="39.2" y="53.7">YS</text>
<text x="63.2" y="53.7">Y</text>
<text x="73.4" y="53.7">YS</text>
<text x="30.8" y="56.3">Y</text>
<text x="39.2" y="56.3">YB</text>
<text x="30.7" y="60.1">G</text>
<text x="30.8" y="62.6">G</text>
<text x="35.1" y="65.5">X</text>
<text x="39.1" y="62.6">GB</text>
<text x="39.1" y="60.1">GS</text>
<text x="45.4" y="65.5">XB</text>
<text x="63.2" y="60.1">G</text>
<text x="73.5" y="60.1">GS</text>
<text x="16.4" y="74.4">max,Cont</text>
<text x="16.4" y="76.4">max,Burst</text>
<text x="24.9" y="74.4">LEDs</text>
<text x="25.2" y="76.4">max,Cont</text>
<text x="31.2" y="74.4">PDs</text>
<text x="33.7" y="76.4">GateCharge</text>
<text x="43.2" y="76.4">max,Cont</text>
<text x="87.8" y="76.4">limit</text>
<text x="33.8" y="80.5">DS(on)</text>
<text x="33.9" y="82.5">DS(on)</text>
<text x="40.5" y="80.5">max,Cont</text>
<text x="40.6" y="82.5">max,Burst</text>
<text x="44.9" y="79.7">2</text>
<text x="45.3" y="81.8">2</text>
<text x="62.5" y="80.5">DS(on)</text>
<text x="62.9" y="82.5">DS(on)</text>
<text x="82.5" y="82.5">limit</text>
</g>
<text font-size=".8" fill="#725600" x="69.9" y="97.5">EN</text>
<g font-size=".8" fill="#006464">
<text x="36.3" y="134.1">EN</text>
<text x="79.4" y="134.1">GPIO</text>
</g>
<text font-size=".8" fill="#0f0f0f" x="31.6" y="140.9">EN</text>
</svg>
